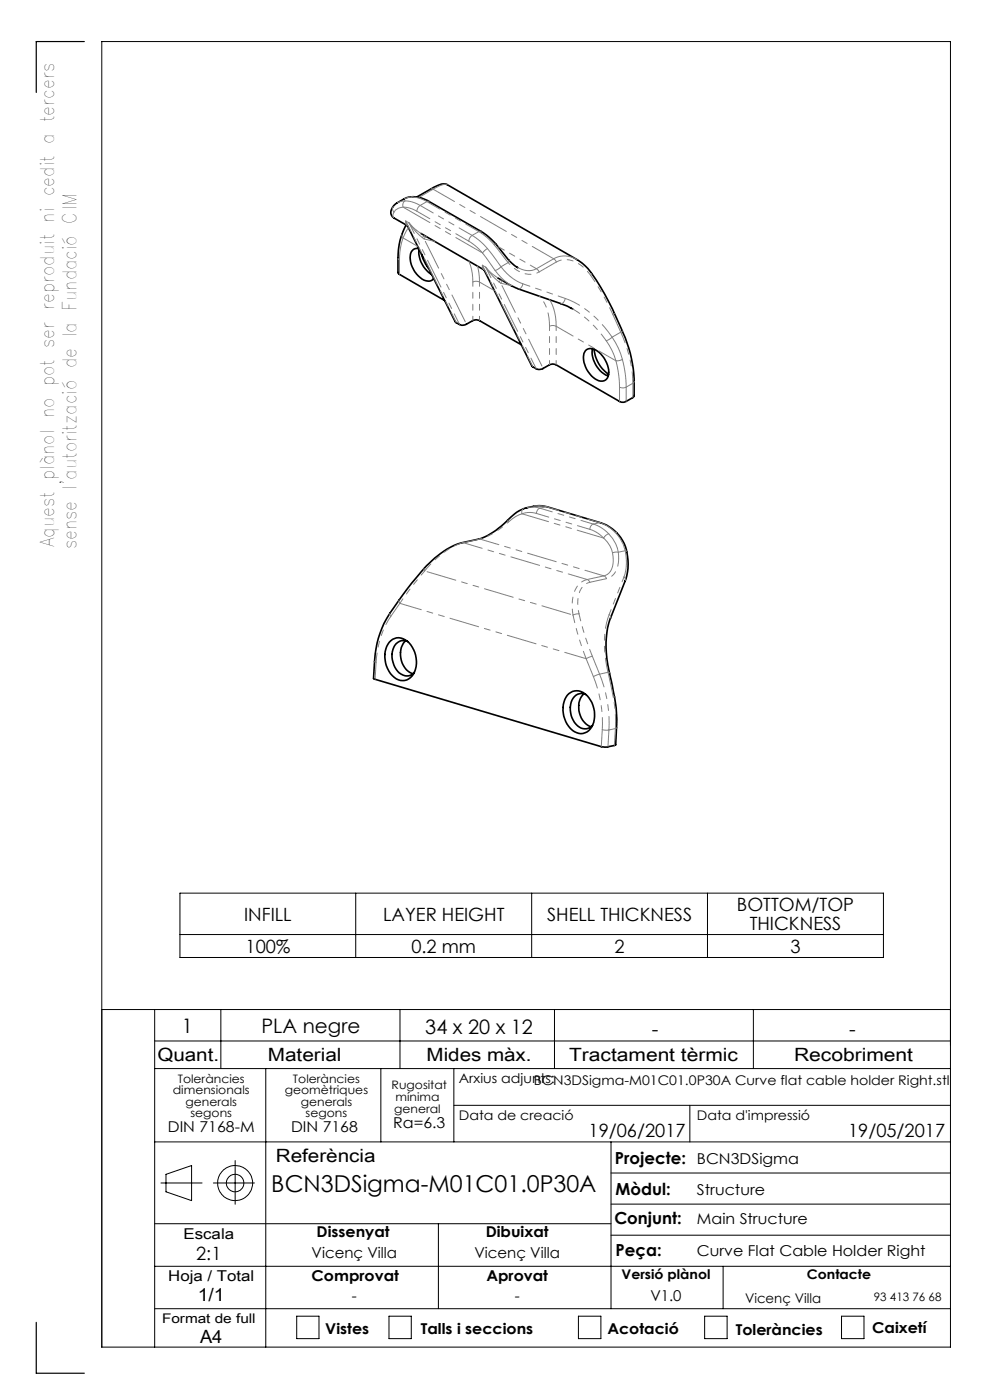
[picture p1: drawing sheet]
<svg xmlns="http://www.w3.org/2000/svg" width="210mm" height="297mm" viewBox="0 0 210 297" stroke-linecap="round" stroke-linejoin="round" font-family="sans-serif">
<g fill="none" stroke="#000" stroke-width=".21">
<path d="M38.2 189.5h149.2v13.6h-149.2zM38.2 198.3h149.2M75.5 189.5v13.6M112.8 189.5v13.6M150.1 189.5v13.6M21.6 214.2h180M32.8 214.2v71.6M46.8 214.2v12.5M84.8 214.2v12.5M117.6 214.2v12.5M159.8 214.2v12.5M32.8 220.8h168.8"/>
<path d="M32.8 226.7h168.8M56.4 226.7v59.1M80.8 226.7v15.5M96.3 226.7v15.5M96.3 234.5h105.3M146.3 234.5v7.7M32.8 259.6h96.8M32.8 242.2h168.8M34.1 251h8.8M35.2 249.1l5.4-1.8v7.4l-5.4-1.9zM45.3 251h8.7M49.9 246.2v9.3"/>
<path d="M93 259.6v18M129.6 242.2v35.4M129.6 255.4h72M129.6 248.8h72M32.8 277.6h168.8M32.8 268.6h168.8M62.9 279.2h4.8v4.8h-4.8zM82.5 279.2h4.7v4.8h-4.7zM122.7 279.2h4.8v4.8h-4.8zM129.6 262h72M149.5 279.2h4.7v4.8h-4.7zM153.4 268.6v9"/>
<path d="M178.5 279.2h4.8v4.8h-4.8zM21.6 285.8h180v-277h-180v277"/>
<circle cx="49.9" cy="251" r="3.7"/>
<circle cx="49.9" cy="251" r="1.86"/>
</g>
<path d="M17.9 8.8h-10.2v10.8M7.7 280.5v10.8h10.2" fill="none" stroke="#000" stroke-width=".25"/>
<g fill="none" stroke="#000" stroke-width=".35">
<path d="M84.2 43a2.1 2.1 0 0 0-.9 3l3.1 1.9 10.1 20.3 .9 .6a1.51 1.51 0 0 0 1.5 0l1.4-.8a1.5 1.5 0 0 1 1.4 0l8.9 5.1M84.2 43v.1M85.7 42.2l-1.5 .8M85.7 42.2h.1M85.8 42.2a5.5 5.5 0 0 1 5.2 .6l11.1 6.3a21.4 21.4 0 0 1 5.7 5.9l1.9 1.7M86.1 47.7a14.1 14.1 0 0 0-1.7 7.1v3l.2 .3 9.7 5.6M88.4 41.8l3-1.7a4.3 4.3 0 0 1 3.4-.9l27.6 15.9 1.7 1.3a36.5 36.5 0 0 1 6.2 10.1l1.7 3.7a26.9 26.9 0 0 1 2.5 10.7l-.1 3.3-1.6 1a1.5 1.5 0 0 1-1.4 0l-13.4-7.8a1.5 1.5 0 0 0-1.4 0l-1.4 .8a1.51 1.51 0 0 1-1.5 0l-.9-.6-10.1-20.3-13.4-7.8M88.8 52.7a1.54 1.54 0 0 0-1.8 1.9 5.3 5.3 0 0 0 3.7 5 1.23 1.23 0 0 0 1.3-.5M88.9 52.9a5.7 5.7 0 0 0 2.6 5.3M89.4 53.9l.3 1 1.2 2M105.6 58.9l4.4 2.4 9 3.1 2.5 1.1M124.2 74.4a2.01 2.01 0 0 1 2.8 .3 5.2 5.2 0 0 1 1.9 5.4 1.72 1.72 0 0 1-2.6 .3 5.6 5.6 0 0 1-2.4-5.4z"/>
<path d="M125.7 74a5.5 5.5 0 0 0 3.3 5.8M126 74.1a7.3 7.3 0 0 0 3.1 5.3M107.7 110.3a15 15 0 0 1-6.2 4.1l-3.5 .7a19.5 19.5 0 0 0-9.6 7.4 70.3 70.3 0 0 0-7 9.8 21 21 0 0 0-2 8l-.2 3.6 .2 .2 48.1 14.3 1.1 .1 2-.5 .2-3.6a43.6 43.6 0 0 0-1.6-12.3 19.6 19.6 0 0 1 .3-11l3.1-7.9a10.4 10.4 0 0 0-1.4-9.8l-1.3-1.2-1.9-1.1-11.9-3.6a8 8 0 0 0-5 .4l-1.5 .8-1.9 1.6M82.5 136.3a2.66 2.66 0 0 1 4.2 0 5.5 5.5 0 0 1 .4 7.5 2.81 2.81 0 0 1-4.3-.9 5.8 5.8 0 0 1-.3-6.6zM86 136a4.5 4.5 0 0 0 1.6 6.9M86.5 136.1a2.34 2.34 0 0 0-3.3 2.2 4.4 4.4 0 0 0 2.7 5.1 1.94 1.94 0 0 0 2-.8M120.3 147.5a2.81 2.81 0 0 1 4.6 .5 5.6 5.6 0 0 1 0 7 2.84 2.84 0 0 1-4.3-.9 5.7 5.7 0 0 1-.3-6.6zM123.9 147.2a4.4 4.4 0 0 0 1.5 7M124.2 147.3a2.3 2.3 0 0 0-3.2 2.2 4.4 4.4 0 0 0 2.7 5.1 2.14 2.14 0 0 0 2-.7"/>
</g>
<path d="M119.9 63.3a20.7 20.7 0 0 1 9.9 8.2" fill="none" stroke="#808080" stroke-width=".21" stroke-dasharray="6.3 1.3 1.3 1.3 1.3 1.3" stroke-dashoffset="3"/>
<path d="M113.8 57l-8.1-4.7M110.9 60.2l9 3.1M130 66.7l-2.7-5.1-2-3.2M122.8 130.2l1.5 5.4 1.3 3.6" fill="none" stroke="#808080" stroke-width=".21" stroke-dasharray="6.3 1.3 1.3 1.3 1.3 1.3" stroke-dashoffset="4.8"/>
<g fill="none" stroke="#808080" stroke-width=".21" stroke-dasharray="6.3 1.3 1.3 1.3 1.3 1.3">
<path d="M94.9 39.2a4.3 4.3 0 0 0-3 .9M83.4 43.8l-.1 .6 .3 .6M83.6 45l-.3 .9 .2 .3M84.3 43l.5-.2 1.1-.2M84.4 54.8l.3 .4M84.7 55.2v3M85.3 49.7v.3l.2 .5M85.5 50.5a13.6 13.6 0 0 0-.8 4.7M85.5 43.9a2.42 2.42 0 0 0-1.9 1.1M85.9 42.6a6.4 6.4 0 0 1 3.2 1M85.9 42.6a1.12 1.12 0 0 0-.4 1.3M86.1 46.9l.7 .4"/>
<path d="M86.1 47.6v-.7M86.4 47.9l-.3-.3M86.4 47.9l-.3-1M86.6 48.3l-1.1 2.2M86.8 47.3l1.5 1.5M86.8 47.3a12.7 12.7 0 0 0 2.8 3.1M87.3 41.8l-1.6 .4M87.3 41.8l.3-.1M88.3 48.8l1 .7M88.4 44.8a5.7 5.7 0 0 0-2.9-.9M88.6 52.3l-3.1-1.8M89.1 43.6a1.56 1.56 0 0 0-.7 1.2"/>
<path d="M89.6 50.4l.5-.4M89.6 50.4l.4 .3M90 50.7l.4-.5M90.5 42.8l-1.4 .8M90.5 42.8l.5-.1M90.5 42.8a6.4 6.4 0 0 0-3.2-1M91.4 40.1h.5M91.9 40.1l-3 1.8M92.3 51.2l-2.3-.5M100.2 49.9a12.7 12.7 0 0 1 3.2 2.8M100.2 49.9l1.4-.8M100.2 49.9a1.56 1.56 0 0 0-.8 1.3"/>
<path d="M100.3 59.8l-.3-2.7-.6-1.7M100.3 59.8a1.56 1.56 0 0 1 1.4 0M101.3 56.4l.3 1.5 .1 1.9M101.6 49.1h.5M102.4 53.7a11.5 11.5 0 0 0-3-2.5M102.4 57l-.1-.7M102.7 57.2l-.3-.2M102.7 57.3l-.4-1M103 56.7l1.5 1.5M103 56.7l-.7-.4M103 56.7l1.5 1.8 1.4 1.3M103.4 52.7l2.9 3.9"/>
<path d="M103.4 52.7l-1 1M104.5 58.2l1.1 .7M104.8 51.9a12.7 12.7 0 0 0-3.2-2.8M104.8 51.9l.4-.1M105 57.4l-2.6-3.7M105.9 59.8l.5-.4M105.9 59.8l.3 .3M106.3 56.6l1.8 2 1.4 .9 1.4 .7M106.3 56.6l-.7 .5-.6 .3M107.8 55.7l-1.5 .9M107.8 55.7l-3-3.8M107.8 55.7l.2-.5"/>
<path d="M109.8 56.8a4 4 0 0 0 4 .2M113.8 57l3.6-2.1M114.4 57.7l-.6-.7M117.4 54.9a4.9 4.9 0 0 1 5.1 .2M118 55.6l-3.6 2.1M118 55.6l-.6-.7M125.3 58.4l.2-.4M104.9 61.7l-3.2-1.9M106.2 60.1l.5-.5M108.5 60.6l-1.5-1.1-2-2.1M108.5 60.6l-2.3-.5M110.9 60.2a1.03 1.03 0 0 1-.9 1.1"/>
<path d="M116.6 69.2a1.56 1.56 0 0 1 1.4 0M116.6 63.6l.6 1.1 .5 1.7 .3 2.8M119.9 63.3a1.03 1.03 0 0 1-.9 1.1M129.8 71.5l1.9-1M129.8 71.5l-1.2 .8M129.8 71.5a15.4 15.4 0 0 1 2.2 4.7M130 66.7l.3-.3M130.7 76.5a13.7 13.7 0 0 0-2.1-4.2M131.7 70.5l-1.7-3.8M131.7 70.5l.3-.3M132 76.2a23.6 23.6 0 0 1 .8 5.9M132 76.2l-1.3 .3"/>
<path d="M131.4 82.1a22.4 22.4 0 0 0-.7-5.6M131.4 85.1v-3M132.8 82.1a1.56 1.56 0 0 1-1.4 0M132.8 82.1v3M134.2 81.3l-1.4 .8M134.2 81.3l.3-.4M134.2 84.3v-3M98 115.1h.3M101.5 114.3l.3 .1M101.8 114.4l-3.5 .7M107.8 110.3l.1 .4M110.7 109a7.1 7.1 0 0 0-2.8 1.7"/>
<path d="M111.1 107.9a.84 .84 0 0 0-.4 1.1M111.8 107.7l1.4-.1 1.3 .2M113.8 108.9a4.8 4.8 0 0 0-3.1 .1M114.5 107.8a1.2 1.2 0 0 0-.7 1.1M115.9 107.5l-1.4 .3M115.9 107.5h.2M115.9 107.5l-1.3-.2-1.4 .1M125.9 111.2a7.7 7.7 0 0 1 3.2 2M125.9 111.2l1.3-.3M125.9 111.2a1.2 1.2 0 0 0-.8 1.1M127.2 110.9h.3M128.1 114.1a6.9 6.9 0 0 0-3-1.8"/>
<path d="M129.1 113.2a7.2 7.2 0 0 1 2.1 4M129.1 113.2l-.6 .4-.4 .5M129.9 117.3a5.8 5.8 0 0 0-1.8-3.2M130.5 112.9a7.7 7.7 0 0 0-3.3-2M130.5 112.9l.3 .1M131.2 117.2l-1.3 .1M132.6 116.8l-1.4 .4M132.6 116.8l.4 .2M132.6 116.8a8.1 8.1 0 0 0-2.1-3.9M82.8 130l-.1 .3 .2 .5M84.7 127.3l-.1 .3 .2 .4M84.8 128l-1.9 2.8"/>
<path d="M90 120.6l.1 .5M122.8 130.2l-1.3 .3M124.6 122.9l3.5-.7M125.1 123.5l-.5-.6M125.6 139.2l1.6 3.8M125.6 139.2l-1.3 .5M128.1 122.2a2.83 2.83 0 0 0 2-3l-.2-1.9M128.7 122.8l-3.6 .7M128.7 122.8l-.6-.6M129.2 130.3l.3 .4v.4M132.4 122.4l.3-1.4 .2-1.5-.3-2.7M132.4 122.4l.2 .3 .1 .4"/>
<path d="M79.5 140.3l.3 .2M79.8 140.5l-.2 3.6M125.9 143.5l-1.6-3.8M127.2 143l1.8-.4M127.2 143l-1.3 .5M127.5 158.4l.3-3.6M129 142.6l.3 .2M129.2 154.9l-1.4-.1M129.2 154.9l-.2 3.5M130.1 147.9l-1.1-5.3M130.1 147.9l.3-.1M130.3 158.1l.2-3.5"/>
<path d="M130.5 154.6l-1.3 .3M130.5 154.6l.3-.2"/>
</g>
<path d="M114.4 57.7a5.1 5.1 0 0 1-6.1-1.4l-.5-.6" fill="none" stroke="#808080" stroke-width=".21" stroke-dasharray="6.3 1.3 1.3 1.3 1.3 1.3" stroke-dashoffset="5.8"/>
<path d="M125.3 58.4a6.5 6.5 0 0 0-6.2-3.2l-1.1 .4M90.1 121.1l-3.3 4.2-2 2.7" fill="none" stroke="#808080" stroke-width=".21" stroke-dasharray="6.3 1.3 1.3 1.3 1.3 1.3" stroke-dashoffset="5.2"/>
<path d="M102.4 53.7l-16.9-9.8" fill="none" stroke="#808080" stroke-width=".21" stroke-dasharray="6.3 1.3 1.3 1.3 1.3 1.3" stroke-dashoffset="-.2"/>
<path d="M89.1 43.6l11.1 6.3M99.4 51.2l-11-6.4M101.6 49.1l-11.1-6.3" fill="none" stroke="#808080" stroke-width=".21" stroke-dasharray="6.3 1.3 1.3 1.3 1.3 1.3" stroke-dashoffset="3.2"/>
<path d="M86.1 46.9l10.7 21.5M102.3 56.3l10.7 21.5M97.5 68.8l-10.7-21.5M113.7 78.2l-10.7-21.5M134.2 81.3a26.8 26.8 0 0 0-2.5-10.8" fill="none" stroke="#808080" stroke-width=".21" stroke-dasharray="6.3 1.3 1.3 1.3 1.3 1.3" stroke-dashoffset="3.9"/>
<path d="M90 50.7l9 18.1M106.2 60.1l9 18.1" fill="none" stroke="#808080" stroke-width=".21" stroke-dasharray="6.3 1.3 1.3 1.3 1.3 1.3" stroke-dashoffset="-.6"/>
<path d="M128.6 72.3a23 23 0 0 0-7.1-6.8" fill="none" stroke="#808080" stroke-width=".21" stroke-dasharray="6.3 1.3 1.3 1.3 1.3 1.3" stroke-dashoffset="4.6"/>
<path d="M130.7 76.5l-12.7-7.3M98.3 115.1l26.3 7.8M101.8 114.4l26.3 7.8" fill="none" stroke="#808080" stroke-width=".21" stroke-dasharray="6.3 1.3 1.3 1.3 1.3 1.3" stroke-dashoffset="2.2"/>
<path d="M117.4 54.9l-25.5-14.8" fill="none" stroke="#808080" stroke-width=".21" stroke-dasharray="6.3 1.3 1.3 1.3 1.3 1.3" stroke-dashoffset="1.1"/>
<path d="M116.6 69.2a9 9 0 0 0-2.2-6.4M127.2 143a27.6 27.6 0 0 1 2 11.9" fill="none" stroke="#808080" stroke-width=".21" stroke-dasharray="6.3 1.3 1.3 1.3 1.3 1.3" stroke-dashoffset="3.5"/>
<path d="M101.7 59.8v8.2M100.3 68v-8.2M116.6 77.4v-8.2M118 69.2v8.2" fill="none" stroke="#808080" stroke-width=".21" stroke-dasharray="6.3 1.3 1.3 1.3 1.3 1.3" stroke-dashoffset="5.4"/>
<path d="M125.1 123.5a3.6 3.6 0 0 0-2.5 3.8v1.4l.2 1.5" fill="none" stroke="#808080" stroke-width=".21" stroke-dasharray="6.3 1.3 1.3 1.3 1.3 1.3" stroke-dashoffset="5.6"/>
<path d="M131.2 117.2a5.4 5.4 0 0 1-1.6 5.2l-.9 .4" fill="none" stroke="#808080" stroke-width=".21" stroke-dasharray="6.3 1.3 1.3 1.3 1.3 1.3" stroke-dashoffset="3.4"/>
<path d="M129.2 130.3l3.2-7.9" fill="none" stroke="#808080" stroke-width=".21" stroke-dasharray="6.3 1.3 1.3 1.3 1.3 1.3" stroke-dashoffset="5.3"/>
<path d="M129 142.6a21.5 21.5 0 0 1 .2-12.3M130.5 154.6a27.1 27.1 0 0 0-.4-6.7" fill="none" stroke="#808080" stroke-width=".21" stroke-dasharray="6.3 1.3 1.3 1.3 1.3 1.3" stroke-dashoffset="3.3"/>
<path d="M82.9 130.8a18.9 18.9 0 0 0-3.1 9.7" fill="none" stroke="#808080" stroke-width=".21" stroke-dasharray="6.3 1.3 1.3 1.3 1.3 1.3" stroke-dashoffset="4.3"/>
<path d="M84.8 128l39.5 11.7" fill="none" stroke="#808080" stroke-width=".21" stroke-dasharray="6.3 1.3 1.3 1.3 1.3 1.3" stroke-dashoffset="1.6"/>
<path d="M127.8 154.8a26.2 26.2 0 0 0-1.9-11.3" fill="none" stroke="#808080" stroke-width=".21" stroke-dasharray="6.3 1.3 1.3 1.3 1.3 1.3" stroke-dashoffset="3.8"/>
<path d="M124.3 139.7l-1.8-5.5-1-3.7" fill="none" stroke="#808080" stroke-width=".21" stroke-dasharray="6.3 1.3 1.3 1.3 1.3 1.3" stroke-dashoffset="4.7"/>
<path d="M90.1 121.1l31.4 9.4" fill="none" stroke="#808080" stroke-width=".21" stroke-dasharray="6.3 1.3 1.3 1.3 1.3 1.3" stroke-dashoffset="-.5"/>
<path d="M121.5 130.5a7.4 7.4 0 0 1 1.6-6.8l1.5-.8" fill="none" stroke="#808080" stroke-width=".21" stroke-dasharray="6.3 1.3 1.3 1.3 1.3 1.3" stroke-dashoffset="5.1"/>
<path d="M98.3 115.1a16.8 16.8 0 0 0-8.2 6" fill="none" stroke="#808080" stroke-width=".21" stroke-dasharray="6.3 1.3 1.3 1.3 1.3 1.3" stroke-dashoffset="4.4"/>
<path d="M110.7 109l17.4 5.1" fill="none" stroke="#808080" stroke-width=".21" stroke-dasharray="6.3 1.3 1.3 1.3 1.3 1.3" stroke-dashoffset=".5"/>
<path d="M107.9 110.7a16.1 16.1 0 0 1-6.1 3.7" fill="none" stroke="#808080" stroke-width=".21" stroke-dasharray="6.3 1.3 1.3 1.3 1.3 1.3" stroke-dashoffset="6"/>
<path d="M114.5 107.8l11.4 3.4M125.1 112.3l-11.3-3.4M127.2 110.9l-11.3-3.4" fill="none" stroke="#808080" stroke-width=".21" stroke-dasharray="6.3 1.3 1.3 1.3 1.3 1.3" stroke-dashoffset="3.6"/>
<text font-size="4.9" x="57.6" y="253">BCN3DSigma-M01C01.0P30A</text>
<g font-size="4.2">
<text x="38.6" y="219">1</text>
<text x="55.5" y="219.2">PLA negre</text>
<text x="90.2" y="219.4">34 x 20 x 12</text>
<text x="138.3" y="219.7">-</text>
<text x="180.1" y="219.7">-</text>
</g>
<g font-size="4">
<text x="11.5" y="116.1" transform="rotate(-90 11.5 116.1)">Aquest plànol no pot ser reproduit ni cedit a tercers</text>
<text x="16.2" y="116.6" transform="rotate(-90 16.2 116.6)">sense l'autorització de la Fundació CIM</text>
</g>
<g font-size="3.9">
<text x="51.8" y="195.3">INFILL</text>
<text x="81.3" y="195.3">LAYER HEIGHT</text>
<text x="116.1" y="195.3">SHELL THICKNESS</text>
<text x="156.3" y="193.4">BOTTOM/TOP</text>
<text x="159" y="197.2">THICKNESS</text>
<text x="52.1" y="202.1">100%</text>
<text x="87.3" y="202.1">0.2 mm</text>
<text x="130.4" y="202.1">2</text>
<text x="167.7" y="202.1">3</text>
<text x="33.4" y="225">Quant.</text>
<text x="56.8" y="225">Material</text>
<text x="90.5" y="225">Mides màx.</text>
<text x="120.7" y="225">Tractament tèrmic</text>
<text x="168.4" y="225">Recobriment</text>
<text x="124.8" y="241.3">19/06/2017</text>
<text x="179.9" y="241.3">19/05/2017</text>
<text x="58.5" y="246.5">Referència</text>
<text x="41.6" y="267.2">2:1</text>
<text x="41.9" y="276.1">1/1</text>
<text x="42.4" y="284.9">A4</text>
</g>
<g font-size="3.5">
<text x="130.5" y="246.8">Projecte:</text>
<text x="130.6" y="253.4">Mòdul:</text>
<text x="130.3" y="259.8">Conjunt:</text>
<text x="130.6" y="266.4">Peça:</text>
</g>
<g font-size="3.2">
<text x="83.4" y="239.3">Ra=6.3</text>
<text x="35.6" y="240.1">DIN 7168-M</text>
<text x="61.7" y="240.1">DIN 7168</text>
<text x="147.8" y="246.8">BCN3DSigma</text>
<text x="147.8" y="253.4">Structure</text>
<text x="38.9" y="262.9">Escala</text>
<text x="67.2" y="262.5">Dissenyat</text>
<text x="103" y="262.5">Dibuixat</text>
<text x="147.8" y="259.8">Main Structure</text>
<text x="66.1" y="266.8">Vicenç Villa</text>
<text x="100.6" y="266.8">Vicenç Villa</text>
<text x="147.8" y="266.4">Curve Flat Cable Holder Right</text>
<text x="35.7" y="271.7">Hoja / Total</text>
<text x="66.1" y="271.7">Comprovat</text>
<text x="103.2" y="271.7">Aprovat</text>
<text x="74.6" y="276.1">-</text>
<text x="109.2" y="276.1">-</text>
<text x="138" y="276.1">V1.0</text>
<text x="69" y="283.1">Vistes</text>
<text x="89.3" y="283.1">Talls i seccions</text>
<text x="128.8" y="283.1">Acotació</text>
<text x="156.1" y="283.2">Toleràncies</text>
<text x="185" y="282.8">Caixetí</text>
</g>
<g font-size="2.8">
<text x="97.3" y="229.6">Arxius adjunts:</text>
<text x="113.2" y="230.2">BCN3DSigma-M01C01.0P30A Curve flat cable holder Right.stl</text>
<text x="97.3" y="237.7">Data de creació</text>
<text x="147.8" y="237.7">Data d'impressió</text>
<text x="131.8" y="271.4">Versió plànol</text>
<text x="171.2" y="271.4">Contacte</text>
<text x="34.4" y="280.7">Format de full</text>
<text x="158" y="276.3">Vicenç Villa</text>
</g>
<g font-size="2.5">
<text x="36.7" y="232.1">dimensionals</text>
<text x="37.7" y="229.6">Toleràncies</text>
<text x="60.4" y="232.1">geomètriques</text>
<text x="62.1" y="229.6">Toleràncies</text>
<text x="83.1" y="231">Rugositat</text>
<text x="83.9" y="233.5">mínima</text>
<text x="39.4" y="234.6">generals</text>
<text x="40.4" y="237.1">segons</text>
<text x="63.8" y="234.6">generals</text>
<text x="64.8" y="237.1">segons</text>
<text x="83.6" y="236.2">general</text>
<text x="185.4" y="276.1">93 413 76 68</text>
</g>
</svg>
